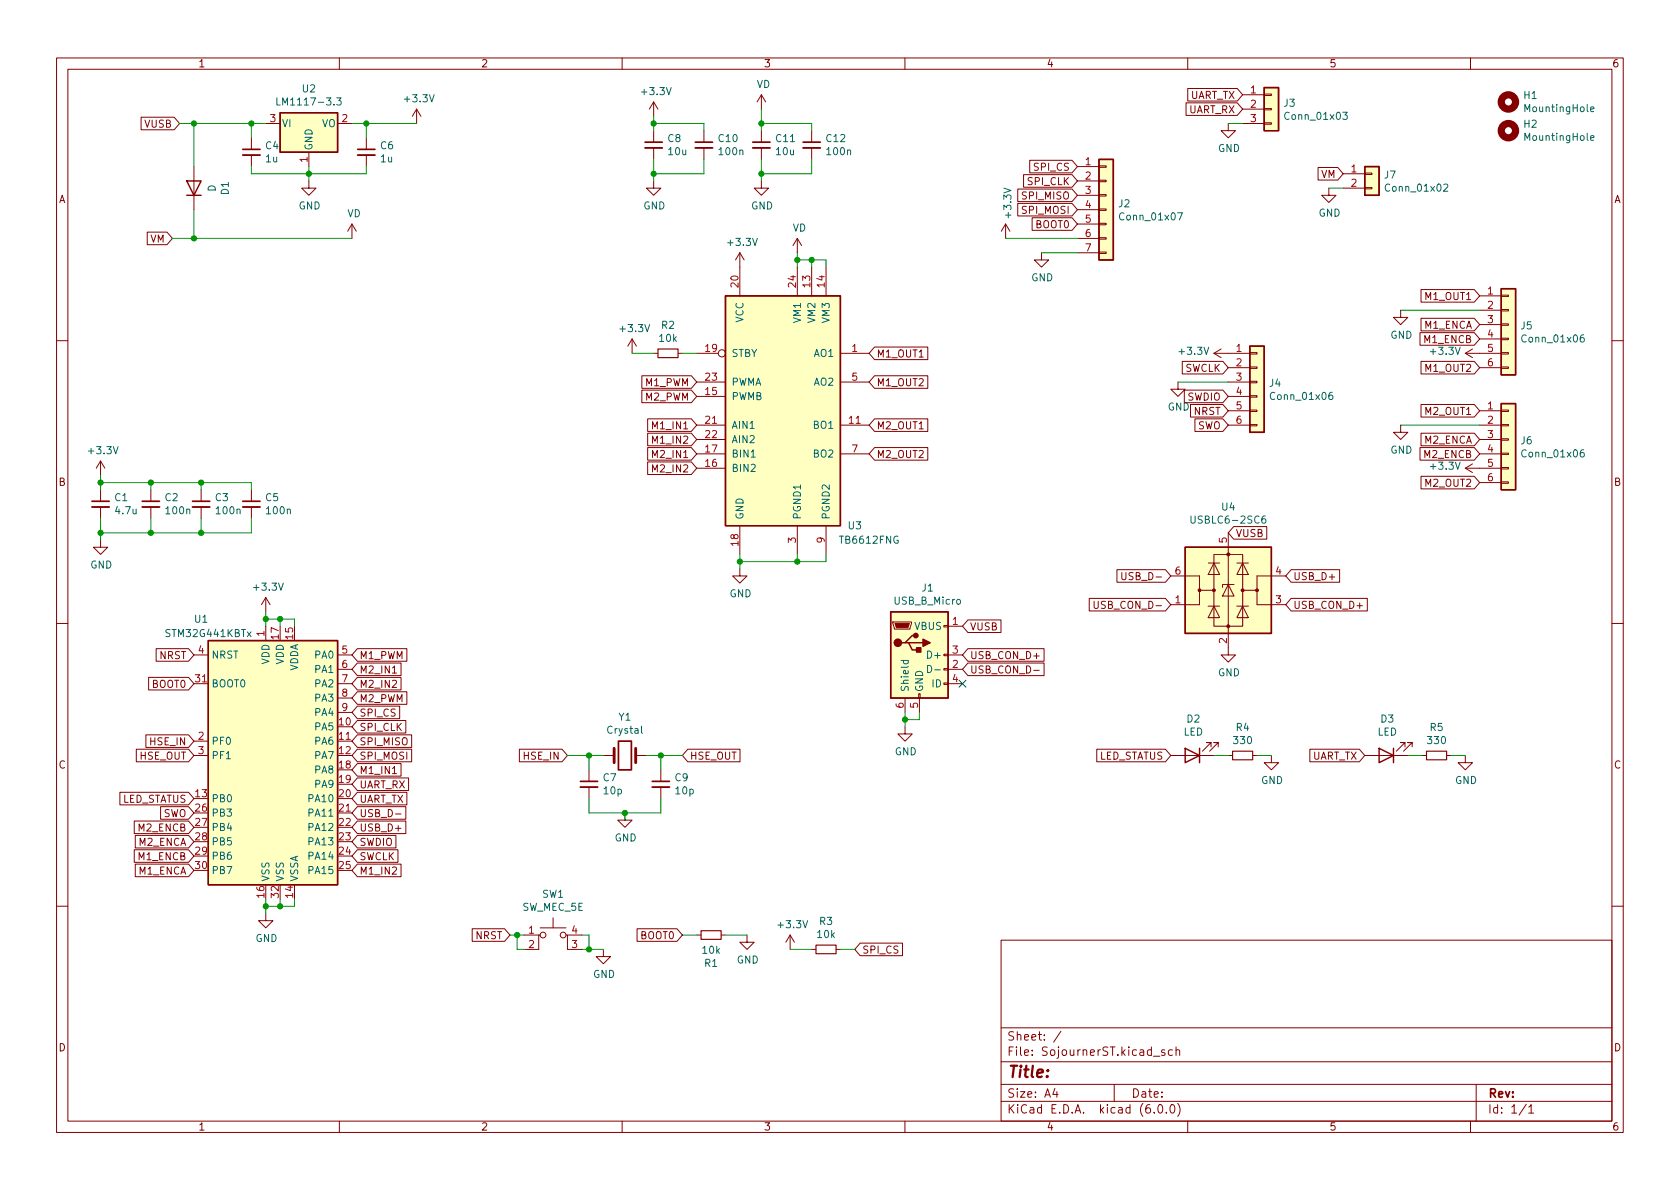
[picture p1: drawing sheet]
<svg xmlns="http://www.w3.org/2000/svg" width="297mm" height="210mm" viewBox="0 0 297 210" stroke-linecap="round" stroke-linejoin="round" font-family="sans-serif">
<g fill="none" stroke="#840000" stroke-width=".18">
<path d="M10 10.2h277v190.1h-277zM12 12.2h273v186.1h-273zM60 10.2v2M73.7 19.3l-.8 1.3M73.7 19.3v2.5M73.7 19.3l.7 1.3M110 10.2v2M115.6 18v2.6M115.6 18l-.8 1.3M115.6 18l.7 1.3M134.6 16.8v2.5M134.6 16.8l-.7 1.2"/>
<path d="M134.6 16.8l.8 1.2M160 10.2v2M209.7 18.2h9.1l.9 1.1-.9 1.1h-9.1zM210 10.2v2M210 15.6h8.8l.9 1.2-.9 1.1h-8.8zM219.7 16.8h3.8M219.7 19.3h3.8M223.5 19.2h1.3v.2h-1.3zM223.5 16.6h1.3v.3h-1.3zM260 10.2v2M24.9 20.7h5.9l.9 1.1-.9 1.1h-5.9zM34.3 29.5v7.6"/>
<path d="M44.4 24.4v2M44.4 27.4v2.1M47 21.8h2.5M54.6 32v1.3h1.3l-1.3 1.2-1.3-1.2h1.3M54.6 26.9v2.6M59.7 21.8h2.5M62.2 39.6l-.7 1.3M62.2 39.6v2.6M62.2 39.6l.8 1.3M64.8 24.4v2M64.8 27.4v2.1M115.6 32v1.3h1.2l-1.2 1.2-1.3-1.2h1.3"/>
<path d="M115.6 23.1v2M115.6 26.2v2M124.5 23.1v2M124.5 26.2v2M134.6 32v1.3h1.3l-1.3 1.2-1.3-1.2h1.3M134.6 23.1v2M134.6 26.2v2M143.5 23.1v2M143.5 26.2v2M177.8 39.6l-.8 1.3M177.8 39.6v2.6M177.8 39.6l.8 1.3"/>
<path d="M179.9 33.4h9.6l1 1.1-1 1.1h-9.6zM179.9 36h9.6l1 1.1-1 1.1h-9.6zM181 30.9h8.5l1 1.1-1 1.1h-8.5zM182.1 28.3h7.4l1 1.2-1 1.1h-7.4zM182.5 38.5h7l1 1.1-1 1.1h-7zM190.5 29.5h3.8M190.5 32h3.8M190.5 34.5h3.8M190.5 37.1h3.8M190.5 39.6h3.8M194.3 39.5h1.3v.2h-1.3zM194.3 37h1.3v.2h-1.3z"/>
<path d="M194.3 34.4h1.3v.3h-1.3zM194.3 31.9h1.3v.2h-1.3zM194.3 29.3h1.3v.3h-1.3zM217.2 21.8v1.3h1.2l-1.2 1.3-1.3-1.3h1.3M219.7 21.8h3.8M223.5 21.7h1.3v.3h-1.3zM233 29.6h3.5l1 1.1-1 1.1h-3.5zM234.9 33.3v1.2h1.3l-1.3 1.3-1.2-1.3h1.2M237.5 30.7h3.8M237.5 33.3h3.8M241.3 33.1h1.3v.3h-1.3zM241.3 30.6h1.3v.3h-1.3z"/>
<path d="M26 41h3.5l1 1.2-1 1.1h-3.5zM111.8 59.9l-.8 1.3M111.8 59.9v2.6M111.8 59.9l.7 1.3M130.8 44.7v7.6M130.8 44.7l-.8 1.3M130.8 44.7l.8 1.3M141 42.2v2.5M141 47.2v5.1M141 42.2l-.8 1.2M141 42.2l.7 1.2M143.5 47.2v5.1"/>
<path d="M146 47.2v5.1M184.1 44.7v1.3h1.3l-1.3 1.2-1.2-1.2h1.2M190.5 42.2h3.8M190.5 44.7h3.8M194.3 44.6h1.3v.2h-1.3zM194.3 42h1.3v.3h-1.3zM247.6 54.9v1.2h1.3l-1.3 1.3-1.2-1.3h1.2M251.1 58.8h9.6l.9 1.1-.9 1.1h-9.6zM251.2 56.3h9.5l.9 1.1-.9 1.1h-9.5zM251.2 51.2h9.5l.9 1.1-.9 1.1h-9.5zM261.6 52.3h3.8M261.6 54.9h3.8"/>
<path d="M261.6 57.4h3.8M261.6 59.9h3.8M265.4 59.8h1.3v.3h-1.3zM265.4 57.3h1.3v.2h-1.3zM265.4 54.7h1.3v.3h-1.3zM265.4 52.2h1.3v.2h-1.3zM10 60.2h2M113.5 69h8.7l1 1.1-1 1.1h-8.7zM113.5 66.4h8.7l1 1.2-1 1.1h-8.7zM114.5 74.1h7.7l1 1.1-1 1.1h-7.7zM114.5 76.6h7.7l1 1.1-1 1.1h-7.7zM114.5 79.1h7.7l1 1.2-1 1.1h-7.7z"/>
<path d="M115.6 62.5h.7M119.9 62.5h.7M123.2 62.5h3.8M123.2 75.2h5.1M123.2 70.1h5.1M123.2 77.7h5.1M123.2 67.6h5.1M148.6 62.5h5.1M148.6 75.2h5.1M148.6 67.6h5.1M154.6 61.4h9.4v2.2h-9.4l-.9-1.1zM154.6 66.4h9.4v2.3h-9.4l-.9-1.1z"/>
<path d="M154.6 74.1h9.4v2.2h-9.4l-.9-1.1zM154.6 79.1h9.4v2.3h-9.4l-.9-1.1zM208.3 67.6v1.2h1.2l-1.2 1.3-1.3-1.3h1.3M209 63.9h7.2l1 1.1-1 1.1h-7.2zM209.4 69h6.8l1 1.1-1 1.1h-6.8zM210.5 71.5h5.7l1 1.1-1 1.1h-5.7zM211.3 74.1h4.9l1 1.1-1 1.1h-4.9zM214.6 62.5h6.4M214.6 62.5l1.3 .7M215.9 61.7l-1.3 .8M217.2 75.2h3.8M217.2 70.1h3.8"/>
<path d="M217.2 67.6h3.8M217.2 65h3.8M217.2 72.6h3.8M221 75.1h1.2v.2h-1.2zM221 72.5h1.2v.3h-1.2zM221 70h1.2v.2h-1.2zM221 67.4h1.2v.3h-1.2zM221 64.9h1.2v.2h-1.2zM221 62.4h1.2v.2h-1.2zM247.6 75.2v1.2h1.3l-1.3 1.3-1.2-1.3h1.2M251.1 79.1h9.6l.9 1.2-.9 1.1h-9.6zM251.2 63.9h9.5l.9 1.1-.9 1.1h-9.5z"/>
<path d="M251.2 76.6h9.5l.9 1.1-.9 1.1h-9.5zM251.2 71.5h9.5l.9 1.1-.9 1.1h-9.5zM259.1 62.5h6.3M259.1 62.5l1.2 .7M260.3 61.7l-1.2 .8M261.6 75.2h3.8M261.6 77.7h3.8M261.6 65h3.8M261.6 72.6h3.8M265.4 77.6h1.3v.2h-1.3zM265.4 75.1h1.3v.2h-1.3zM265.4 72.5h1.3v.3h-1.3z"/>
<path d="M265.4 64.9h1.3v.2h-1.3zM265.4 62.4h1.3v.2h-1.3zM285 60.2h2M17.8 95.5v1.3h1.2l-1.2 1.2-1.3-1.2h1.3M17.8 81.5v2.6M17.8 86.6v2M17.8 89.7v2M17.8 81.5l-.8 1.3M17.8 81.5l.7 1.3M26.7 86.6v2M26.7 89.7v2M35.6 86.6v2"/>
<path d="M35.6 89.7v2M44.4 86.6v2M44.4 89.7v2M114.5 81.7h7.7l1 1.1-1 1.1h-7.7zM123.2 82.8h5.1M123.2 80.3h5.1M130.8 93v5M141 93v5M146 93v5M148.6 80.3h5.1M213.6 99.6h2M214.6 98h5.1v12.7h-5.1z"/>
<path d="M214.6 99.6l1 2h-2zM217.2 94.2v21.6h1.2l-1.2 1.3-1.3-1.3h1.3M218.1 93.1h5.9v2.2h-5.9l-.9-1.1zM218.7 99.6h2M219.7 99.6l1 2h-2zM251.2 84.2h9.5l.9 1.1-.9 1.1h-9.5zM259.1 82.8h6.3M259.1 82.8l1.2 .8M260.3 82l-1.2 .8M261.6 80.3h3.8M261.6 85.3h3.8M265.4 85.2h1.3v.3h-1.3z"/>
<path d="M265.4 82.7h1.3v.2h-1.3zM265.4 80.1h1.3v.3h-1.3zM10 110.2h2M26.3 119.8h7l1 1.1-1 1.1h-7zM27.6 114.7h5.7l1 1.1-1 1.1h-5.7zM34.3 115.8h2.5M47 105.7v2.5M47 110.7v2.6M47 105.7l-.8 1.2M47 105.7l.8 1.2M59.7 118.4h2.5M59.7 115.8h2.5"/>
<path d="M63.2 114.7h8.7v2.2h-8.7l-1-1.1zM63.2 119.8h7.7v2.2h-7.7l-1-1.1zM63.2 117.2h7.7v2.3h-7.7l-1-1.1zM69.4 119h.7M130.8 100.6v1.2h1.3l-1.3 1.3-1.3-1.3h1.3M157.9 110h3.3v.2l-.3 1h-2.8zM166.9 118.2h.7v.3h-.7zM166.9 115.7h.7v.2h-.7zM166.9 110.6h.7v.3h-.7zM167.6 110.7h2.6M167.6 118.4h2.6M167.6 115.8h2.6"/>
<path d="M171.1 109.6h5.9v2.2h-5.9l-.9-1.1zM171.1 114.7h13.5v2.2h-13.5l-.9-1.1zM171.1 117.2h13.5v2.3h-13.5l-.9-1.1zM182.8 118.5h.9M192.6 105.8h13.5l.9 1.1-.9 1.1h-13.5zM193.4 106.3v1.1l.3 .2h.2l.3-.2v-1.1M197.5 100.7h8.6l.9 1.1-.9 1.2h-8.6zM198.3 101.2v1.1l.3 .2h.4l.1-.2v-1.1M207 101.8h5.1v2.6h2.5M212.1 104.4v2.5h-5.1M213.6 107.2h2M214.6 107.2l1 2h-2z"/>
<path d="M217.2 103.4l1 2h-2zM218.2 103.4h-2v.5M218.7 107.2h2M219.7 107.2l1 2h-2zM222.2 104.4v2.5h5.1M227.3 101.8h-5.1v2.6h-2.5M228.3 105.8h13.5v2.2h-13.5l-1-1.1zM228.3 100.7h8.6v2.3h-8.6l-1-1.2zM285 110.2h2M24.1 132.5h9.2l1 1.1-1 1.1h-9.2zM25.8 129.9h7.5l1 1.2-1 1.1h-7.5zM34.3 133.6h2.5"/>
<path d="M34.3 120.9h2.5M34.3 131.1h2.5M59.7 120.9h2.5M59.7 131.1h2.5M59.7 123.4h2.5M59.7 126h2.5M63.2 124.9h7.5v2.2h-7.5l-1-1.1zM63.2 122.3h8.7v2.2h-8.7l-1-1.1zM63.2 135h7.7v2.2h-7.7l-1-1.1zM63.2 127.4h8.6v2.2h-8.6l-1-1.1zM63.2 132.5h9.6v2.2h-9.6l-1-1.1zM63.2 129.9h9.6v2.3h-9.6l-1-1.1z"/>
<path d="M63.2 137.6h9v2.2h-9l-1-1.1zM69.4 136.8h.7M91.8 132.5h7.6l.9 1.1-.9 1.1h-7.6zM104.1 136.1v2.1M104.1 139.2v2M106.7 133.6h1.9M112.4 133.6h1.9M116.8 136.1v2.1M116.8 139.2v2M121.6 132.5h9.2v2.2h-9.2l-1-1.1zM160 128.5v1.3h1.3l-1.3 1.3-1.3-1.3h1.3M160 123.4v2.6"/>
<path d="M162.4 122.7h.3v.7h-.3zM162.6 123.4v2.6M166.9 120.8h.7v.2h-.7zM167.6 120.9h2.6M193.9 132.5h12.2l.9 1.1-.9 1.1h-12.2zM207 133.6h7.6M214.1 132.1v-.8h-.7h.7l-1.5 1.5M215.4 132.1v-.8h-.8h.8l-1.5 1.5M217.2 133.6h.7M221.5 133.6h.7M224.8 133.6v1.3h1.3l-1.3 1.2-1.3-1.2h1.3M231.6 132.5h8.7l1 1.1-1 1.1h-8.7z"/>
<path d="M241.3 133.6h7.6M248.4 132.1v-.8h-.8h.8l-1.5 1.5M249.7 132.1v-.8h-.8h.8l-1.5 1.5M251.5 133.6h.7M255.8 133.6h.7M259.1 133.6v1.3h1.2l-1.2 1.2-1.3-1.2h1.3M21.2 140.1h12.1l1 1.1-1 1.1h-12.1zM23.7 150.3h9.6l1 1.1-1 1.1h-9.6zM23.7 145.2h9.6l1 1.1-1 1.1h-9.6zM23.9 147.7h9.4l1 1.1-1 1.1h-9.4zM23.9 152.8h9.4l1 1.1-1 1.1h-9.4zM28.4 142.6h4.9l1 1.2-1 1.1h-4.9z"/>
<path d="M59.7 143.8h2.5M63.2 145.2h8.6v2.2h-8.6l-1-1.1zM63.2 152.8h7.7v2.2h-7.7l-1-1.1zM63.2 147.7h6.8v2.2h-6.8l-1-1.1zM63.2 150.3h7.2v2.2h-7.2l-1-1.1zM63.2 142.6h8.6v2.3h-8.6l-1-1.1zM63.2 140.1h8.7v2.2h-8.7l-1-1.1zM69.9 143.9h1M110.5 143.8v1.2h1.3l-1.3 1.3-1.3-1.3h1.3M10 160.2h2M47 161.5v1.3h1.3l-1.3 1.3-1.3-1.3h1.3M83.5 164.2h5.7l1 1.1-1 1.2h-5.7z"/>
<path d="M92.7 165.3h2.5M95.5 165.3h-.3v2.6h-2.5M95.5 164.1h4.6M97.8 162.3v1.8M100.1 165.3h.2v2.6h2.6M100.3 165.3h2.6M106.7 167.9v1.3h1.2l-1.2 1.2-1.3-1.2h1.3M112.6 164.2h7.1l.9 1.1-.9 1.2h-7.1zM123.2 165.3h.8M127.5 165.3h.8M132.1 165.3v1.3h1.2l-1.2 1.3-1.3-1.3h1.3M139.7 165.3l-.8 1.3"/>
<path d="M139.7 165.3v2.6M139.7 165.3l.8 1.3M143.5 167.9h.8M147.8 167.9h.8M152.1 166.8h7.5v2.2h-7.5l-1-1.1zM177 166.3h108v32h-108zM285 160.2h2M60 198.3v2M110 198.3v2M160 198.3v2M177 194.8h108M177 191.8h108"/>
<path d="M177 187.8h108M177 181.8h108M186.5 192.5l-.4 1h1M186.9 193v1M187.6 182.4l-1.3 1.9M197 191.8v3M203.9 186.8h1.2M204.1 196.7v.1M204.9 195.4l.2-.1a.81 .81 0 0 1 .6 .7 .81 .81 0 0 1-.3 .8h-.2a.81 .81 0 0 1-.6-.6 .81 .81 0 0 1 .3-.8zM205.9 185.7l-.3-.1-.2 .2v.3l.5 .1v.4h-.5M206.2 196.7v.1M207.1 195.4l.1-.1a.81 .81 0 0 1 .6 .7 .81 .81 0 0 1-.3 .8h-.1a.81 .81 0 0 1-.6-.6 .81 .81 0 0 1 .3-.8z"/>
<path d="M207.3 185.7l-.4-.1-.3 .3v.4l.1 .3h.6M207.9 185.8l.2-.2 .4 .1 .1 .9M207.9 185.1v1.5M208.2 195.1a1.72 1.72 0 0 1 0 2.3M210 198.3v2M260 198.3v2M261 191.8v6.5M269.9 195.3l-1.3 1.9M270.3 195.8l.4-.5v1.5M270.3 196.8h.9"/>
<circle cx="127.6" cy="62.5" r=".63"/>
<circle cx="96" cy="165.3" r=".51"/>
<circle cx="99.6" cy="165.3" r=".51"/>
</g>
<path d="M116.3 61.7h3.6v1.5h-3.6zM217.9 132.8h3.6v1.6h-3.6zM252.2 132.8h3.6v1.6h-3.6zM124 164.6h3.5v1.5h-3.5zM144.3 167.1h3.5v1.6h-3.5z" fill="none" stroke="#840000" stroke-width=".2"/>
<path d="M42.9 27.4h3.1M63.2 27.4h3.1M114 26.2h3.1M122.9 26.2h3.1M133.1 26.2h3M142 26.2h3M16.3 89.7h3M25.1 89.7h3.1M34 89.7h3.1M42.9 89.7h3.1M102.6 139.2h3.1M115.3 139.2h3.1" fill="none" stroke="#840000" stroke-width=".33"/>
<g fill="none" stroke="#840000" stroke-width=".3">
<path d="M42.9 26.4h3.1M63.2 26.4h3.1M114 25.1h3.1M122.9 25.1h3.1M133.1 25.1h3M142 25.1h3M16.3 88.6h3M25.1 88.6h3.1M34 88.6h3.1M42.9 88.6h3.1M102.6 138.2h3.1M109.3 131.1h2.3v5h-2.3z"/>
<path d="M115.3 138.2h3.1"/>
</g>
<g fill="#ffffc2" stroke="#ffffc2" stroke-width=".18">
<path d="M49.5 19.9h10.2v7h-10.2z"/>
<path d="M209.5 96.8h15.3v15.2h-15.3z"/>
<path d="M157.5 108.2h10.1v15.2h-10.1z"/>
<path d="M128.3 52.3h20.3v40.7h-20.3z"/>
<path d="M194.3 28.2h2.5v17.8h-2.5z"/>
<path d="M223.5 15.5h2.6v7.6h-2.6z"/>
<path d="M36.8 113.3h22.9v43.2h-22.9z"/>
<path d="M241.3 29.5h2.5v5h-2.5z"/>
<path d="M221 61.2h2.5v15.2h-2.5z"/>
<path d="M265.4 71.4h2.6v15.2h-2.6z"/>
<path d="M265.4 51h2.6v15.3h-2.6z"/>
</g>
<g fill="none" stroke="#840000" stroke-width=".25">
<path d="M49.5 19.9h10.2v7h-10.2zM223.5 15.5h2.6v7.6h-2.6zM33 32h2.6l-1.3 2.5zM33 34.5h2.6M194.3 28.2h2.5v17.8h-2.5zM241.3 29.5h2.5v5h-2.5zM128.3 52.3h20.3v40.7h-20.3zM265.4 51h2.6v15.3h-2.6zM221 61.2h2.5v15.2h-2.5zM265.4 71.4h2.6v15.2h-2.6zM209.5 96.8h15.3v15.2h-15.3zM36.8 113.3h22.9v43.2h-22.9z"/>
<path d="M157.5 108.2h10.1v15.2h-10.1zM160 113.7h.7l.6 1.2h1.3M160.7 113.7h2.5M161.9 112.4h-.6l-1.3 1.3h-.6M209.5 132.3l2.6 1.3-2.6 1.3zM212.1 132.3v2.6M243.8 132.3l2.6 1.3-2.6 1.3zM246.4 132.3v2.6"/>
</g>
<g fill="none" stroke="#006464" stroke-width=".18">
<path d="M49 17.3v1.3h.6M59.5 17.3h.8l-.4 .5 .4 .1v.6l-.2 .1-.6-.1M237.4 19.8h.8l-.4 .5 .3 .2v.5l-.1 .1-.6-.1M281.2 19.3l.6-.1v-.2l-.4-.1-.2 .2 .1 .6h.5M208.2 37.6h.9l-.6 1.3M255.3 32.7l.4-.2 .3 .4-.8 .9h.8M281.2 24.4l.6-.1v-.3h-.4l-.2 .2 .1 .6h.5M280 59.2l-.4 .1a.86 .86 0 0 0 0 1.2l.5-.1v-.5l-.2-.2h-.3l-.2 .2M235.5 69.4h-.3a.86 .86 0 0 0 0 1.2l.4-.1 .1-.4-.3-.2h-.2l-.3 .2M280 79.5l-.4 .1a.86 .86 0 0 0 0 1.2l.5-.1v-.4l-.2-.3h-.3l-.2 .3M132.8 80.8h.7M210.6 91.2v1.1l.2 .2h.4l.1-.2v-1.1"/>
<path d="M223.7 91.2l-.4 .1a.86 .86 0 0 0 0 1.2l.5-.1v-.4l-.2-.3h-.3l-.2 .3M159.3 116.8h1.3M159.8 116.8l-.1 .3 .3 .3 .5-.1v-.5M164 117.7a.64 .64 0 0 1 .7 .6 .64 .64 0 0 1-.7 .6zM165.3 118.4h.9M113.4 128.4v1.1l.2 .2"/>
</g>
<g fill="#840000" stroke="#840000" stroke-width=".18">
<path d="M158.2 110.2h2.6l-.3 .8h-2z"/>
<circle cx="212.1" cy="104.4" r=".25"/>
<circle cx="214.6" cy="104.4" r=".25"/>
<circle cx="217.2" cy="110.7" r=".25"/>
<circle cx="217.2" cy="98" r=".25"/>
<circle cx="219.7" cy="104.4" r=".25"/>
<circle cx="222.2" cy="104.4" r=".25"/>
</g>
<g fill="#840000" stroke="#840000" stroke-width=".25">
<path d="M163.2 113l1.3 .7-1.3 .6z"/>
<path d="M162.1 114.5h.7v.8h-.7z"/>
<circle cx="158.7" cy="113.7" r=".63"/>
<circle cx="161.9" cy="112.4" r=".38"/>
</g>
<g fill="none" stroke="#840000" stroke-width="1.3">
<circle cx="266.7" cy="18" r="1.27"/>
<circle cx="266.7" cy="23.1" r="1.27"/>
</g>
<path d="M108.6 132.3v2.6M112.4 132.3v2.6" fill="none" stroke="#840000" stroke-width=".51"/>
<g fill="none" stroke="#009600" stroke-width=".18">
<path d="M134.6 19.3v3.8M31.7 21.8h15.3M34.3 21.8v7.7M34.3 37.1v5.1M44.4 29.5v1.2h20.4v-1.2M44.4 21.8v2.6M54.6 29.5v2.5M62.2 21.8h11.5M64.8 21.8v2.6M115.6 21.8h8.9v1.3M115.6 20.6v2.5M115.6 28.2v3.8"/>
<path d="M124.5 28.2v2.5h-8.9M134.6 21.8h8.9v1.3M134.6 28.2v3.8M143.5 28.2v2.5h-8.9M217.2 21.8h2.5M234.9 33.3h2.6M30.5 42.2h31.7M141 46h5v1.2M141 44.7v2.5M143.5 46v1.2M177.8 42.2h12.7M184.1 44.7h6.4"/>
<path d="M247.6 54.9h14M111.8 62.5h3.8M120.6 62.5h2.6M208.3 67.6h8.9M247.6 75.2h14M17.8 85.3h26.6v1.3M17.8 84.1v2.5M17.8 91.7v3.8M26.7 85.3v1.3M26.7 91.7v2.5M35.6 85.3v1.3M35.6 91.7v2.5"/>
<path d="M44.4 91.7v2.5h-26.6M130.8 98v2.6M141 98v1.3M146 98v1.3h-15.2M47 109.5h5.1v1.2M47 108.2v2.5M49.5 109.5v1.2M100.3 133.6h6.4M104.1 133.6v2.5M114.3 133.6h6.3M116.8 133.6v2.5M160 126v2.5"/>
<path d="M162.6 126v1.2h-2.6M214.6 133.6h2.6M222.2 133.6h2.6M248.9 133.6h2.6M256.5 133.6h2.6M47 159v2.5M49.5 159v1.3M52.1 159v1.3h-5.1M104.1 141.2v2.6h12.7v-2.6M110.5 143.8v1.2M90.2 165.3h2.5M91.4 165.3v2.6h1.3"/>
<path d="M102.9 165.3h1.2v2.6M102.9 167.9h3.8M120.6 165.3h2.6M128.3 165.3h3.8M139.7 167.9h3.8M148.6 167.9h2.5"/>
</g>
<path d="M169.6 120.3l1.2 1.2M170.8 120.3l-1.2 1.2" fill="none" stroke="#000084" stroke-width=".18"/>
<g fill="#009600" stroke="#009600" stroke-width=".18">
<circle cx="34.3" cy="21.8" r=".46"/>
<circle cx="54.6" cy="30.7" r=".46"/>
<circle cx="34.3" cy="42.2" r=".46"/>
<circle cx="44.4" cy="21.8" r=".46"/>
<circle cx="47" cy="109.5" r=".46"/>
<circle cx="49.5" cy="109.5" r=".46"/>
<circle cx="47" cy="160.3" r=".46"/>
<circle cx="49.5" cy="160.3" r=".46"/>
<circle cx="104.1" cy="133.6" r=".46"/>
<circle cx="116.8" cy="133.6" r=".46"/>
<circle cx="130.8" cy="99.3" r=".46"/>
<circle cx="64.8" cy="21.8" r=".46"/>
<circle cx="115.6" cy="30.7" r=".46"/>
<circle cx="115.6" cy="21.8" r=".46"/>
<circle cx="35.6" cy="94.2" r=".46"/>
<circle cx="26.7" cy="94.2" r=".46"/>
<circle cx="26.7" cy="85.3" r=".46"/>
<circle cx="35.6" cy="85.3" r=".46"/>
<circle cx="17.8" cy="94.2" r=".46"/>
<circle cx="17.8" cy="85.3" r=".46"/>
<circle cx="110.5" cy="143.8" r=".46"/>
<circle cx="104.1" cy="167.9" r=".46"/>
<circle cx="91.4" cy="165.3" r=".46"/>
<circle cx="160" cy="127.2" r=".46"/>
<circle cx="141" cy="99.3" r=".46"/>
<circle cx="134.6" cy="21.8" r=".46"/>
<circle cx="143.5" cy="46" r=".46"/>
<circle cx="141" cy="46" r=".46"/>
<circle cx="134.6" cy="30.7" r=".46"/>
</g>
<text font-size="2.8" fill="#840000" x="178" y="190.6">Title:</text>
<g font-size="2.1" fill="#840000">
<text x="178" y="184">Sheet: /</text>
<text x="178" y="186.7">File: SojournerST.kicad_sch</text>
<text x="178" y="196.9">KiCad E.D.A. kicad (6.0.0)</text>
<text x="178" y="194.1">Size: A4</text>
<text x="200" y="194.1">Date:</text>
<text x="263" y="194.1">Rev:</text>
<text x="263" y="196.9">Id: 1/1</text>
</g>
<g font-size="1.8" fill="#840000">
<text x="35" y="11.9">1</text>
<text x="85" y="11.9">2</text>
<text x="135" y="11.9">3</text>
<text x="185" y="11.9">4</text>
<text x="235" y="11.9">5</text>
<text x="285" y="11.9">6</text>
<text x="210.3" y="17.5">UART_TX</text>
<text x="25.6" y="22.6">VUSB</text>
<text x="210.1" y="20">UART_RX</text>
<text x="10.3" y="35.9">A</text>
<text x="180.9" y="35.3">SPI_MISO</text>
<text x="181.8" y="32.7">SPI_CLK</text>
<text x="182.9" y="30.2">SPI_CS</text>
<text x="233.6" y="31.5">VM</text>
<text x="285.3" y="35.9">A</text>
<text x="180.9" y="37.8">SPI_MOSI</text>
<text x="183.1" y="40.3">BOOT0</text>
<text x="26.6" y="42.9">VM</text>
<text x="252.2" y="53">M1_OUT1</text>
<text x="251.9" y="58.1">M1_ENCA</text>
<text x="154.9" y="63.2">M1_OUT1</text>
<text x="209.4" y="65.7">SWCLK</text>
<text x="251.9" y="60.7">M1_ENCB</text>
<text x="252.2" y="65.7">M1_OUT2</text>
<text x="114.2" y="70.8">M2_PWM</text>
<text x="114.2" y="68.3">M1_PWM</text>
<text x="154.9" y="68.3">M1_OUT2</text>
<text x="209.9" y="70.8">SWDIO</text>
<text x="115.7" y="75.9">M1_IN1</text>
<text x="154.9" y="75.9">M2_OUT1</text>
<text x="211.1" y="73.4">NRST</text>
<text x="211.7" y="75.9">SWO</text>
<text x="252.2" y="73.4">M2_OUT1</text>
<text x="115.7" y="78.4">M1_IN2</text>
<text x="115.7" y="81">M2_IN1</text>
<text x="115.7" y="83.5">M2_IN2</text>
<text x="154.9" y="81">M2_OUT2</text>
<text x="251.9" y="81">M2_ENCB</text>
<text x="251.9" y="78.4">M2_ENCA</text>
<text x="10.3" y="85.9">B</text>
<text x="252.2" y="86.1">M2_OUT2</text>
<text x="285.3" y="85.9">B</text>
<text x="218.4" y="95">VUSB</text>
<text x="194.2" y="107.7">USB_CON_D-</text>
<text x="199.2" y="102.6">USB_D-</text>
<text x="228.6" y="107.7">USB_CON_D+</text>
<text x="228.6" y="102.6">USB_D+</text>
<text x="171.4" y="111.5">VUSB</text>
<text x="28.2" y="116.5">NRST</text>
<text x="63.5" y="116.5">M1_PWM</text>
<text x="63.5" y="119.1">M2_IN1</text>
<text x="171.4" y="116.5">USB_CON_D+</text>
<text x="171.4" y="119.1">USB_CON_D-</text>
<text x="26.9" y="121.6">BOOT0</text>
<text x="63.5" y="124.2">M2_PWM</text>
<text x="63.5" y="121.6">M2_IN2</text>
<text x="26.6" y="131.8">HSE_IN</text>
<text x="63.5" y="126.7">SPI_CS</text>
<text x="63.5" y="129.2">SPI_CLK</text>
<text x="63.5" y="131.8">SPI_MISO</text>
<text x="10.3" y="135.9">C</text>
<text x="24.7" y="134.3">HSE_OUT</text>
<text x="63.5" y="136.9">M1_IN1</text>
<text x="63.5" y="134.3">SPI_MOSI</text>
<text x="92.7" y="134.3">HSE_IN</text>
<text x="121.9" y="134.3">HSE_OUT</text>
<text x="194.1" y="134.3">LED_STATUS</text>
<text x="231.9" y="134.3">UART_TX</text>
<text x="285.3" y="135.9">C</text>
<text x="21.4" y="141.9">LED_STATUS</text>
<text x="63.5" y="139.4">UART_RX</text>
<text x="63.5" y="141.9">UART_TX</text>
<text x="24.6" y="149.6">M2_ENCA</text>
<text x="24.6" y="147">M2_ENCB</text>
<text x="28.8" y="144.5">SWO</text>
<text x="63.5" y="147">USB_D+</text>
<text x="63.5" y="149.6">SWDIO</text>
<text x="63.5" y="144.5">USB_D-</text>
<text x="24.6" y="154.6">M1_ENCA</text>
<text x="24.6" y="152.1">M1_ENCB</text>
<text x="63.5" y="154.6">M1_IN2</text>
<text x="63.5" y="152.1">SWCLK</text>
<text x="84.1" y="166.1">NRST</text>
<text x="113.3" y="166.1">BOOT0</text>
<text x="152.4" y="168.6">SPI_CS</text>
<text x="10.3" y="185.9">D</text>
<text x="285.3" y="185.9">D</text>
<text x="35" y="199.9">1</text>
<text x="85" y="199.9">2</text>
<text x="135" y="199.9">3</text>
<text x="185" y="199.9">4</text>
<text x="235" y="199.9">5</text>
<text x="285" y="199.9">6</text>
</g>
<g font-size="1.8" fill="#006464">
<text x="53.5" y="16.3">U2</text>
<text x="113.6" y="16.8">+3.3V</text>
<text x="133.8" y="15.5">VD</text>
<text x="269.5" y="17.5">H1</text>
<text x="49.8" y="22.5">VI</text>
<text x="49.8" y="18.6">LM1117-3.3</text>
<text x="56.9" y="22.5">VO</text>
<text x="71.7" y="18.1">+3.3V</text>
<text x="227" y="18.9">J3</text>
<text x="227.5" y="21.2">Conn_01x03</text>
<text x="269.5" y="22.6">H2</text>
<text x="269.8" y="19.8">MountingHole</text>
<text x="47" y="26.4">C4</text>
<text x="47" y="28.7">1u</text>
<text x="55.2" y="26.7" transform="rotate(-90 55.2 26.7)">GND</text>
<text x="67.3" y="26.4">C6</text>
<text x="67.3" y="28.7">1u</text>
<text x="118.1" y="25.1">C8</text>
<text x="118.2" y="27.4">10u</text>
<text x="127.1" y="25.1">C10</text>
<text x="127.2" y="27.4">100n</text>
<text x="137.3" y="25.1">C11</text>
<text x="137.3" y="27.4">10u</text>
<text x="146.1" y="25.1">C12</text>
<text x="146.3" y="27.4">100n</text>
<text x="215.3" y="26.9">GND</text>
<text x="269.8" y="24.9">MountingHole</text>
<text x="38.1" y="33.9" transform="rotate(-90 38.1 33.9)">D</text>
<text x="40.4" y="34.4" transform="rotate(-90 40.4 34.4)">D1</text>
<text x="244.8" y="31.6">J7</text>
<text x="245.2" y="33.9">Conn_01x02</text>
<text x="52.8" y="37">GND</text>
<text x="61.4" y="38.4">VD</text>
<text x="113.7" y="37">GND</text>
<text x="132.8" y="37">GND</text>
<text x="140.1" y="40.9">VD</text>
<text x="178.8" y="38.3" transform="rotate(-90 178.8 38.3)">+3.3V</text>
<text x="197.8" y="36.6">J2</text>
<text x="198.3" y="39">Conn_01x07</text>
<text x="233.1" y="38.3">GND</text>
<text x="128.9" y="43.5">+3.3V</text>
<text x="182.3" y="49.7">GND</text>
<text x="109.8" y="58.7">+3.3V</text>
<text x="117" y="58.1">R2</text>
<text x="131.4" y="57.1" transform="rotate(-90 131.4 57.1)">VCC</text>
<text x="141.6" y="57" transform="rotate(-90 141.6 57)">VM1</text>
<text x="144.1" y="57" transform="rotate(-90 144.1 57)">VM2</text>
<text x="146.7" y="57" transform="rotate(-90 146.7 57)">VM3</text>
<text x="245.8" y="59.9">GND</text>
<text x="268.9" y="58.2">J5</text>
<text x="116.6" y="60.4">10k</text>
<text x="129.3" y="63.1">STBY</text>
<text x="143.9" y="63.1">AO1</text>
<text x="208.7" y="62.7">+3.3V</text>
<text x="253.1" y="62.7">+3.3V</text>
<text x="269.4" y="60.5">Conn_01x06</text>
<text x="129.3" y="70.7">PWMB</text>
<text x="129.3" y="68.2">PWMA</text>
<text x="143.9" y="68.2">AO2</text>
<text x="224.5" y="68.4">J4</text>
<text x="224.9" y="70.7">Conn_01x06</text>
<text x="129.3" y="75.8">AIN1</text>
<text x="143.9" y="75.8">BO1</text>
<text x="206.4" y="72.6">GND</text>
<text x="15.8" y="80.3">+3.3V</text>
<text x="129.3" y="83.4">BIN2</text>
<text x="129.3" y="80.9">BIN1</text>
<text x="129.3" y="78.4">AIN2</text>
<text x="143.9" y="80.9">BO2</text>
<text x="245.8" y="80.2">GND</text>
<text x="253.1" y="83.1">+3.3V</text>
<text x="268.9" y="78.6">J6</text>
<text x="269.4" y="80.9">Conn_01x06</text>
<text x="20.3" y="88.6">C1</text>
<text x="29.2" y="88.6">C2</text>
<text x="38.1" y="88.6">C3</text>
<text x="47" y="88.6">C5</text>
<text x="20.5" y="90.9">4.7u</text>
<text x="29.5" y="90.9">100n</text>
<text x="38.3" y="90.9">100n</text>
<text x="47.2" y="90.9">100n</text>
<text x="131.4" y="91.9" transform="rotate(-90 131.4 91.9)">GND</text>
<text x="141.6" y="91.9" transform="rotate(-90 141.6 91.9)">PGND1</text>
<text x="146.7" y="91.9" transform="rotate(-90 146.7 91.9)">PGND2</text>
<text x="150" y="93.6">U3</text>
<text x="211.1" y="92.6">USBLC6-2SC6</text>
<text x="216" y="90.3">U4</text>
<text x="15.9" y="100.5">GND</text>
<text x="148.7" y="96.1">TB6612FNG</text>
<text x="45" y="104.4">+3.3V</text>
<text x="129" y="105.6">GND</text>
<text x="158.2" y="106.9">USB_B_Micro</text>
<text x="163" y="104.6">J1</text>
<text x="29.5" y="112.6">STM32G441KBTx</text>
<text x="34.4" y="110.1">U1</text>
<text x="161.7" y="111.4">VBUS</text>
<text x="37.3" y="116.5">NRST</text>
<text x="47.6" y="117.5" transform="rotate(-90 47.6 117.5)">VDD</text>
<text x="50.2" y="117.5" transform="rotate(-90 50.2 117.5)">VDD</text>
<text x="52.7" y="118.8" transform="rotate(-90 52.7 118.8)">VDDA</text>
<text x="55.7" y="116.5">PA0</text>
<text x="55.7" y="119">PA1</text>
<text x="164.3" y="116.5">D+</text>
<text x="215.3" y="119.6">GND</text>
<text x="37.3" y="121.5">BOOT0</text>
<text x="55.7" y="121.5">PA2</text>
<text x="55.7" y="124.1">PA3</text>
<text x="160.7" y="122.4" transform="rotate(-90 160.7 122.4)">Shield</text>
<text x="163.2" y="122.4" transform="rotate(-90 163.2 122.4)">GND</text>
<text x="164.9" y="121.5">ID</text>
<text x="37.3" y="131.7">PF0</text>
<text x="55.7" y="129.2">PA5</text>
<text x="55.7" y="131.7">PA6</text>
<text x="55.7" y="126.6">PA4</text>
<text x="107.5" y="129.7">Crystal</text>
<text x="109.4" y="127.4">Y1</text>
<text x="209.2" y="130.1">LED</text>
<text x="209.9" y="127.8">D2</text>
<text x="218.2" y="131.6">330</text>
<text x="218.6" y="129.3">R4</text>
<text x="243.5" y="130.1">LED</text>
<text x="244.2" y="127.8">D3</text>
<text x="252.5" y="131.6">330</text>
<text x="252.9" y="129.3">R5</text>
<text x="37.3" y="134.2">PF1</text>
<text x="55.7" y="134.2">PA7</text>
<text x="55.7" y="136.8">PA8</text>
<text x="158.2" y="133.5">GND</text>
<text x="37.3" y="141.9">PB0</text>
<text x="54.8" y="141.9">PA10</text>
<text x="55.7" y="139.3">PA9</text>
<text x="106.7" y="138.1">C7</text>
<text x="106.8" y="140.5">10p</text>
<text x="119.4" y="138.1">C9</text>
<text x="119.5" y="140.5">10p</text>
<text x="223" y="138.6">GND</text>
<text x="257.2" y="138.6">GND</text>
<text x="37.3" y="144.4">PB3</text>
<text x="37.3" y="146.9">PB4</text>
<text x="37.3" y="149.5">PB5</text>
<text x="54.8" y="144.4">PA11</text>
<text x="54.8" y="146.9">PA12</text>
<text x="54.8" y="149.5">PA13</text>
<text x="108.7" y="148.8">GND</text>
<text x="37.3" y="152">PB6</text>
<text x="37.3" y="154.6">PB7</text>
<text x="47.6" y="156" transform="rotate(-90 47.6 156)">VSS</text>
<text x="50.2" y="156" transform="rotate(-90 50.2 156)">VSS</text>
<text x="52.7" y="156" transform="rotate(-90 52.7 156)">VSSA</text>
<text x="54.8" y="152">PA14</text>
<text x="54.8" y="154.6">PA15</text>
<text x="92.3" y="161.1">SW_MEC_5E</text>
<text x="95.9" y="158.7">SW1</text>
<text x="45.2" y="166.6">GND</text>
<text x="137.7" y="164.1">+3.3V</text>
<text x="144.6" y="165.9">10k</text>
<text x="144.9" y="163.5">R3</text>
<text x="104.8" y="172.9">GND</text>
<text x="124.3" y="168.7">10k</text>
<text x="124.6" y="171">R1</text>
<text x="130.2" y="170.4">GND</text>
</g>
<g font-size="1.8" fill="#a90000">
<text x="221.1" y="16.5">1</text>
<text x="47.8" y="21.6">3</text>
<text x="60.5" y="21.6">2</text>
<text x="221.1" y="19">2</text>
<text x="221.1" y="21.6">3</text>
<text x="54.4" y="28.7" transform="rotate(-90 54.4 28.7)">1</text>
<text x="191.9" y="29.2">1</text>
<text x="191.9" y="31.7">2</text>
<text x="191.9" y="34.3">3</text>
<text x="238.9" y="30.5">1</text>
<text x="238.9" y="33">2</text>
<text x="191.9" y="36.8">4</text>
<text x="191.9" y="39.4">5</text>
<text x="191.9" y="41.9">6</text>
<text x="191.9" y="44.4">7</text>
<text x="130.6" y="50.8" transform="rotate(-90 130.6 50.8)">20</text>
<text x="140.7" y="50.8" transform="rotate(-90 140.7 50.8)">24</text>
<text x="143.3" y="50.8" transform="rotate(-90 143.3 50.8)">13</text>
<text x="145.8" y="50.8" transform="rotate(-90 145.8 50.8)">14</text>
<text x="263" y="52.1">1</text>
<text x="263" y="54.6">2</text>
<text x="263" y="57.1">3</text>
<text x="263" y="59.7">4</text>
<text x="124.7" y="62.2">19</text>
<text x="150.6" y="62.2">1</text>
<text x="218.6" y="62.2">1</text>
<text x="218.6" y="64.8">2</text>
<text x="263" y="62.2">5</text>
<text x="263" y="64.8">6</text>
<text x="124.7" y="69.8">15</text>
<text x="124.7" y="67.3">23</text>
<text x="150.6" y="67.3">5</text>
<text x="218.6" y="67.3">3</text>
<text x="218.6" y="69.8">4</text>
<text x="124.7" y="74.9">21</text>
<text x="124.7" y="77.5">22</text>
<text x="150.1" y="74.9">11</text>
<text x="218.6" y="72.4">5</text>
<text x="218.6" y="74.9">6</text>
<text x="263" y="72.4">1</text>
<text x="263" y="74.9">2</text>
<text x="263" y="77.5">3</text>
<text x="124.7" y="82.5">16</text>
<text x="124.7" y="80">17</text>
<text x="150.6" y="80">7</text>
<text x="263" y="80">4</text>
<text x="263" y="82.5">5</text>
<text x="263" y="85.1">6</text>
<text x="140.7" y="96" transform="rotate(-90 140.7 96)">3</text>
<text x="145.8" y="96" transform="rotate(-90 145.8 96)">9</text>
<text x="216.9" y="96" transform="rotate(-90 216.9 96)">5</text>
<text x="130.6" y="96.5" transform="rotate(-90 130.6 96.5)">18</text>
<text x="207.8" y="101.6">6</text>
<text x="225.6" y="101.6">4</text>
<text x="207.8" y="106.7">1</text>
<text x="225.6" y="106.7">3</text>
<text x="46.7" y="112.5" transform="rotate(-90 46.7 112.5)">1</text>
<text x="49.3" y="113" transform="rotate(-90 49.3 113)">17</text>
<text x="51.8" y="113" transform="rotate(-90 51.8 113)">15</text>
<text x="168.4" y="110.5">1</text>
<text x="216.9" y="113.8" transform="rotate(-90 216.9 113.8)">2</text>
<text x="35.1" y="115.6">4</text>
<text x="60.5" y="115.6">5</text>
<text x="60.5" y="118.1">6</text>
<text x="168.4" y="118.1">2</text>
<text x="168.4" y="115.6">3</text>
<text x="34.6" y="120.6">31</text>
<text x="60.5" y="120.6">7</text>
<text x="60.5" y="123.2">8</text>
<text x="60.5" y="125.7">9</text>
<text x="159.8" y="125.2" transform="rotate(-90 159.8 125.2)">6</text>
<text x="162.3" y="125.2" transform="rotate(-90 162.3 125.2)">5</text>
<text x="168.4" y="120.6">4</text>
<text x="35.1" y="130.8">2</text>
<text x="60" y="128.3">10</text>
<text x="60" y="130.8">11</text>
<text x="35.1" y="133.3">3</text>
<text x="60" y="133.3">12</text>
<text x="60" y="135.9">18</text>
<text x="34.6" y="141">13</text>
<text x="34.6" y="143.5">26</text>
<text x="60" y="138.4">19</text>
<text x="60" y="141">20</text>
<text x="60" y="143.5">21</text>
<text x="34.6" y="146">27</text>
<text x="34.6" y="148.6">28</text>
<text x="60" y="146">22</text>
<text x="60" y="148.6">23</text>
<text x="34.6" y="151.1">29</text>
<text x="34.6" y="153.7">30</text>
<text x="60" y="151.1">24</text>
<text x="60" y="153.7">25</text>
<text x="46.7" y="158.7" transform="rotate(-90 46.7 158.7)">16</text>
<text x="49.3" y="158.7" transform="rotate(-90 49.3 158.7)">32</text>
<text x="51.8" y="158.7" transform="rotate(-90 51.8 158.7)">14</text>
<text x="93.5" y="165.1">1</text>
<text x="93.5" y="167.6">2</text>
<text x="101.1" y="167.6">3</text>
<text x="101.1" y="165.1">4</text>
</g>
</svg>
